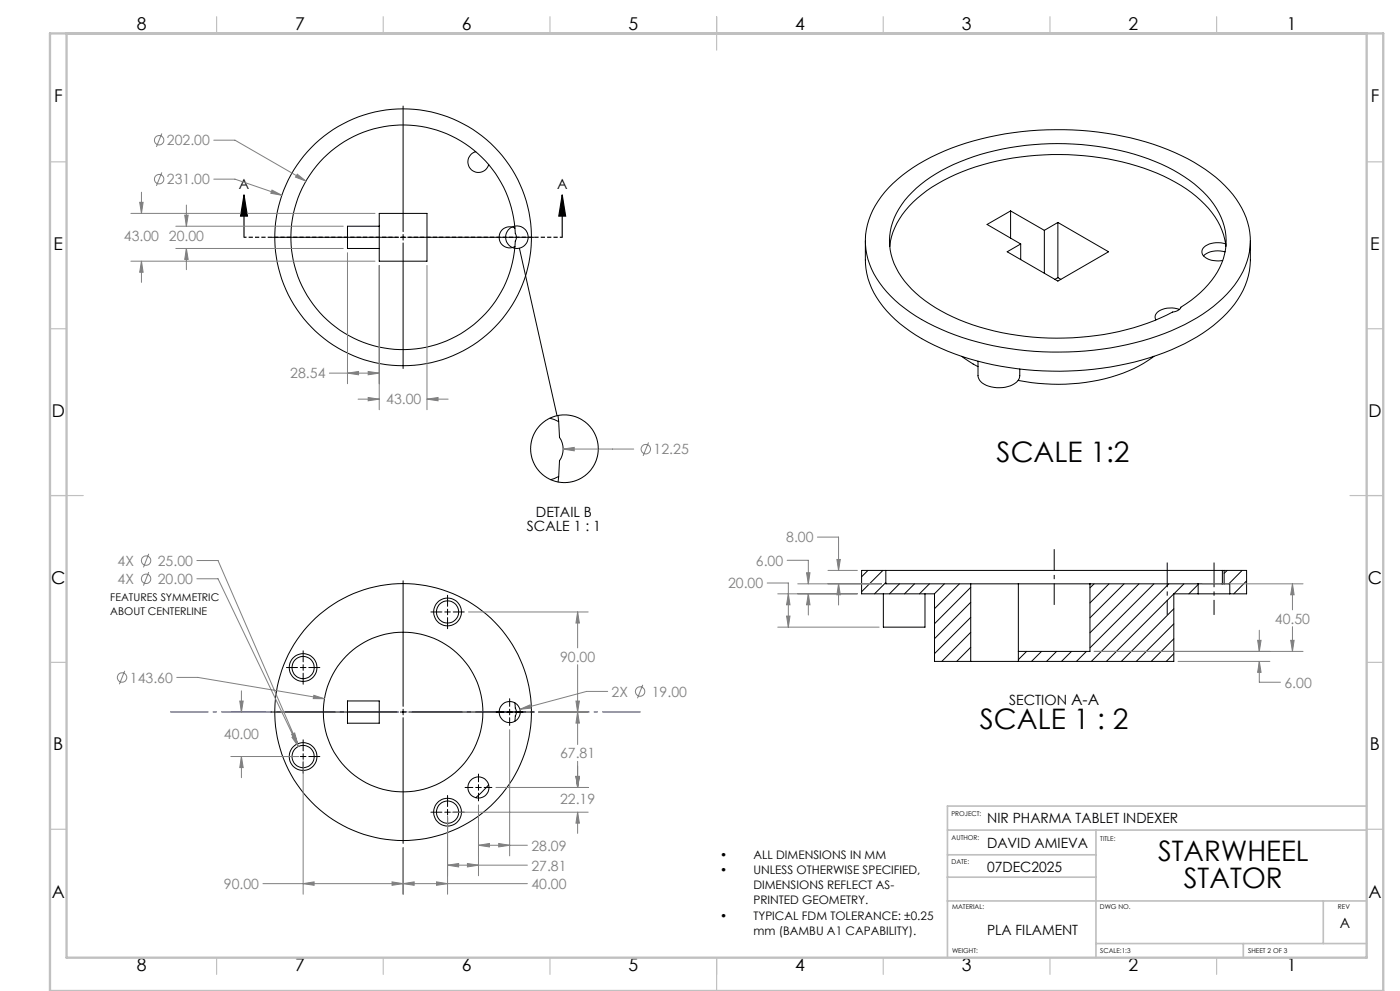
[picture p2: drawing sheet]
<svg xmlns="http://www.w3.org/2000/svg" width="420mm" height="297mm" viewBox="0 0 420 297" stroke-linecap="round" stroke-linejoin="round" font-family="sans-serif">
<g fill="none" stroke="#000" stroke-width=".3">
<path d="M120.9 31.8v37.6M97 47.4a33.8 33.8 0 0 1 36.4-7.6 33.8 33.8 0 0 1 21.3 30.4l.1 .3a38.3 38.3 0 0 1-7.1 21 33.7 33.7 0 0 1-48.9 5 33.7 33.7 0 0 1-1.8-49.1zM142.7 45.5a3.2 3.2 0 0 0-1.4 5.3 3.2 3.2 0 0 0 5.3-1.5M266.6 56.3a58.9 58.9 0 0 1 30.1-15.2 93.6 93.6 0 0 1 55.7 4.6 42.9 42.9 0 0 1 19.3 15.3 20.9 20.9 0 0 1-2.4 25.8 51.8 51.8 0 0 1-24.4 14.7 94.9 94.9 0 0 1-60.6-1.9 43.9 43.9 0 0 1-21.3-16.2 20.7 20.7 0 0 1 1.4-24.5zM273.6 57.6a52.7 52.7 0 0 1 27.1-12.9 82 82 0 0 1 47.7 4.5 35.5 35.5 0 0 1 17.3 14.6 18.3 18.3 0 0 1-3.3 21.5l-3.6 3.6-4.5 3.2a2.74 2.74 0 0 1-2.5 1.4 78 78 0 0 1-46.7 7 57.6 57.6 0 0 1-30.4-12.7 21.1 21.1 0 0 1-7.8-17.1 21.2 21.2 0 0 1 6.7-13.1zM81.6 71.1h37.6M113.8 64h14.3v14.3h-14.3zM113.8 67.8h-9.6v6.7h9.6M120.1 71.1h1.7M120.9 70.3v1.7M120.9 72.8v37.7M122.6 71.1h37.7"/>
<path d="M154.5 68.4a3.2 3.2 0 0 0-4.8 2.7 3.2 3.2 0 0 0 4.8 2.8M155.8 74.4l11.3 50.2M259.6 72.2a38.6 38.6 0 0 0 .4 9.7 29.1 29.1 0 0 0 13 17.4 77.7 77.7 0 0 0 39.9 11.9 88.7 88.7 0 0 0 42.5-8.2 39.9 39.9 0 0 0 16.7-14.6 20.9 20.9 0 0 0 3-10.5v-5.7M303.2 63.2l10.1 5.8M303.2 63.2l-7.1 4.1 10.1 5.8M303.2 63.2v8.2M306.2 73.1v4.7M313.3 69v12.9M317.4 66.7l15.2 8.8-15.2 8.7-15.2-8.7 4-2.4M317.4 66.7l-4.1 2.3M317.4 66.7v16.5M367.5 75.5a6.7 6.7 0 0 0-6.4 1.2"/>
<path d="M367.7 73.1l.1 .7M367.7 73.1a24 24 0 0 0-10.2-15.4 64.9 64.9 0 0 0-34.7-11.2 76.4 76.4 0 0 0-39.8 7.6 30.8 30.8 0 0 0-15.1 15.5l-1 4.2M367.7 73.1a6.7 6.7 0 0 0-6.8 1.3 2.09 2.09 0 0 0 1.3 3.1l1.9 .6h2.7M317.4 83.2l-.9 .5M317.4 83.2l.8 .5M353.8 92.7a6.6 6.6 0 0 0-6.9 1.3 1.69 1.69 0 0 0-.2 1.9M288.5 106.8l4.9 3.1M293.4 108.3v4.3a4.2 4.2 0 0 0 4 3.4 8.1 8.1 0 0 0 8.2-2.3l.3-1v-2.1M346.2 106.8a47.6 47.6 0 0 1-28.6 8.4l-6.1-.3-6.1-.9M165 125.3l2.6 1.1M167.4 124.5l.5 6.6a6.1 6.1 0 0 1 0 7l-.5 6.4M167.6 142.8l-2.4 1"/>
<path d="M120.9 174.1v37.6M134.3 178.4v3.3M260.4 171l-1.9 1.9M264.9 171l-6.4 6.3M265 178v10h12.5v-10M265.7 171h101M265.7 174.6l-3.3 3.4M265.7 171v4h93.7M265.7 171h-7.2v7h21.9M269.8 175l-3 3M274.4 175l-3 3M278.8 175l-3 3"/>
<path d="M280.4 178v20.2h71.7v-20.2M283.3 175l-3 3M287.8 175l-7.4 7.4M291.2 176l-10.8 10.9M291.2 175v23.2M305.5 175v23.2M327 175v20.2h-21.5M328.2 175l-1.2 1.2M332.7 175l-5.7 5.7M337.2 175l-10.2 10.2M341.7 175l-14.7 14.6M346.2 175l-19.2 19.2"/>
<path d="M350.7 175l-23.3 23.2M352.1 178l-20.2 20.2M352.1 178h7.3M355.2 175l-3 3M359.4 175h7.3M359.4 178h9.5M359.4 175.2l-2.7 2.8M359.4 175v3M366.7 171h.5M366.7 175h.5M366.7 171v4M367.2 175h1.7v3"/>
<path d="M367.2 171h6.8v7h-5.1M367.2 171v4M368.2 171l-1 .8M372.6 171l-3.9 4M374 174.1l-3.9 3.9M90.9 195v3.4M90.9 199.2v1.7M129.3 183.4h3.3M133.4 183.4h1.7M134.3 182.6v1.7M134.3 185.1v3.3M136 183.4h3.3"/>
<path d="M291.2 180.5l-10.8 10.9M291.2 185l-10.8 10.9M291.2 189.5l-8.7 8.7M291.2 194l-4.2 4.2M308 195.2l-2.5 2.5M312.5 195.2l-3 3M317 195.2l-3 3M321.5 195.2l-3 3M325.9 195.2l-3 3M352.1 182.5l-15.7 15.7M352.1 187l-11.2 11.2M352.1 191.4l-6.7 6.8"/>
<path d="M352.1 195.9l-2.2 2.3M81.2 213.4h38M85.9 200.1h3.4M90.1 200.1h1.7M90.9 201.8v3.3M92.6 200.1h3.4M104.2 210.1h9.6v6.6h-9.6zM120.1 213.4h1.7M120.9 212.5v1.7M120.9 215.1v37.7M122.6 213.4h37.7M152.9 209.4v2.3"/>
<path d="M152.9 212.5v1.7M152.9 215.1v2.3M154.5 210.7l.1 1.4a3 3 0 0 1 0 2.8l-.1 1.2M85.9 226.7h3.4M90.1 226.7h1.7M90.9 221.7v3.3M90.9 225.9v1.7M90.9 228.4v3.3M92.6 226.7h3.4M134.3 238.4v3.3M139.5 236h2.4M142.7 236h1.7"/>
<path d="M143.5 232v2.3M143.5 235.2v1.7M143.5 237.7v2.3M145.2 236h2.4M146.6 235.2l-3.9 3.9M129.3 243.4h3.3M133.4 243.4h1.7M134.3 242.6v1.7M134.3 245.1v3.3M136 243.4h3.3"/>
<circle cx="120.9" cy="71.1" r="38.5"/>
<circle cx="155.1" cy="71.1" r="3.4"/>
<circle cx="169.3" cy="134.5" r="10.2"/>
<circle cx="134.3" cy="183.4" r="4.2"/>
<circle cx="134.3" cy="183.4" r="3.3"/>
<circle cx="90.9" cy="200.1" r="4.2"/>
<circle cx="90.9" cy="200.1" r="3.3"/>
<circle cx="120.9" cy="213.4" r="38.5"/>
<circle cx="120.9" cy="213.4" r="23.9"/>
<circle cx="152.9" cy="213.4" r="3.2"/>
<circle cx="90.9" cy="226.7" r="4.2"/>
<circle cx="90.9" cy="226.7" r="3.3"/>
<circle cx="143.5" cy="236" r="3.2"/>
<circle cx="134.3" cy="243.4" r="3.3"/>
<circle cx="134.3" cy="243.4" r="4.2"/>
</g>
<g fill="none" stroke="#808080" stroke-width=".3">
<path d="M42.4 57.6v6.4M48.5 40l-1.6 4M48.5 51.7l-1.6 4M64.1 42h6.4l21.3 12.3M64.1 53.7h6.4l14.1 4.8M81.6 57l3 1.5-3.4-.6zM89.2 52.2l2.6 2.1-3.1-1.2zM39.3 64h73.2M39.3 78.3h73.2M41.9 60.6h1l-.5 3.4zM42.4 78.3l.5 3.3h-1zM42.4 78.3v6.3"/>
<path d="M52.7 67.8h50.3M52.7 74.5h50.3M55.4 64.5h1l-.5 3.3zM55.9 74.5l.5 3.2h-1zM55.9 61.5v6.3M55.9 74.5v6.3M104.2 75.7v39.3M113.8 79.5v43.3M128.1 79.5v43.3M98.8 111.8h15M104.2 111.8l3.4-.5v1zM107.4 119.6h6.4"/>
<path d="M110.5 119.1l3.3 .5-3.3 .5zM110.5 111.3l3.3 .5-3.3 .5zM128.1 119.6l3.3-.5v1zM128.1 119.6h6.3M168.9 134.6l3.4-.5v1zM168.9 134.6h21.2M194.6 132.6l-1.7 4M44.6 166l-1.6 4M44.6 171.4l-1.6 4.1M59.1 168h6.3l23.9 54.9M59.1 173.5h6.3l24.1 50.2M230.2 174.7h6.3v13.3"/>
<path d="M233.3 178h23.9M236.1 167.9h6.4v7.1M236.5 178l.5 3.3h-1zM239.3 175h25.2M242 171.7h1l-.5 3.3zM242.5 178l.5 3.3h-1zM242.5 178v6.3M245.2 161h6.4v10M248.4 171h8.8M251.1 167.7h1l-.5 3.3zM251.6 175l.5 3.3h-1zM251.6 175v6.3"/>
<path d="M360.7 175h30.2M387.7 175l.5 3.3h-1zM387.7 175v7.8M140.5 183.4h36M173.3 183.4l.5 3.3h-1zM173.3 183.4v10.8M173.3 199.2v23.9M233.3 188h30.4M236 184.6h1l-.5 3.4zM328.3 195.2h62.6M353.4 198.2h27.6M377.3 191.9h1l-.5 3.3z"/>
<path d="M377.8 198.2l.5 3.3h-1zM377.8 198.2v6.3h6.3M377.8 188.9v6.3M387.2 191.9h1l-.5 3.3zM387.7 187.8v7.4M37.4 201l-1.6 4.1M53 203h6.4l37.9 6.4M69.3 213.4h10.6M71.9 210.1h1.1l-.6 3.3zM72.4 207v6.4M94.2 208.4l3.1 1h-3.3zM152.9 218.7v37.8"/>
<path d="M156 212.6l3-1.4 .3 1zM161.5 213.4h15M172.8 210.1h1l-.5 3.3zM173.3 213.4l.5 3.3h-1zM182.3 207.2h-6.3l-20 5.4M192.8 205.2l-1.6 4.1M69.3 226.7h20.4M72.4 226.7l.6 3.3h-1.1zM72.4 226.7v6.4M87.5 220.1l.9-.4 .9 3.2zM87.6 221l.9-.5 1 3.2zM90.9 228v40"/>
<path d="M148.8 236h27.7M172.8 232.7h1l-.5 3.3zM173.3 228.2v7.8M120.9 254v14M134.3 259.3l3.3-.5v1zM134.3 244.7v23.3M134.3 259.3h23.9M135.5 243.4h41M140.2 258.8l3.3 .5-3.3 .5zM143.5 253.3l3.3-.5v1zM143.5 241.3v21.2M143.5 253.3h14.7"/>
<path d="M149.6 252.8l3.3 .5-3.3 .5zM173.3 243.4l.5 3.3h-1zM173.3 243.4v6.4M78.9 264.8h79.3M90.9 264.8l3.3-.5v1zM117.6 264.3l3.3 .5-3.3 .5zM120.9 264.8l3.3-.5v1zM131 264.3l3.3 .5-3.3 .5z"/>
<circle cx="47.7" cy="42" r="1.4"/>
<circle cx="47.7" cy="53.7" r="1.4"/>
<circle cx="193.7" cy="134.6" r="1.42"/>
<circle cx="43.8" cy="168" r="1.41"/>
<circle cx="43.8" cy="173.5" r="1.4"/>
<circle cx="36.6" cy="203" r="1.42"/>
<circle cx="192" cy="207.2" r="1.41"/>
</g>
<path d="M73.2 58.4l1 6.4h-2zM73.2 58.4v12.7M168.7 58.4l1 6.4h-2.1zM168.7 58.4v12.7" fill="none" stroke="#000" stroke-width=".35"/>
<path d="M316.3 164.6v16.7" fill="none" stroke="#000" stroke-width=".3" stroke-dasharray="15.2 1.3 1.3 1.3" stroke-dashoffset="8.8" stroke-linecap="butt"/>
<path d="M350.2 168.6v15.7M364.2 168.6v15.7" fill="none" stroke="#000" stroke-width=".3" stroke-dasharray="15.2 1.3 1.3 1.3" stroke-dashoffset="7.8" stroke-linecap="butt"/>
<path d="M168.7 71.1h-95.5" fill="none" stroke="#000" stroke-width=".35" stroke-dasharray="1.3 .6" stroke-dashoffset=".5" stroke-linecap="butt"/>
<path d="M51 213.4h141.2" fill="none" stroke="#00f" stroke-width=".3" stroke-dasharray="15.2 1.3 1.3 1.3" stroke-dashoffset="3.7" stroke-linecap="butt"/>
<g fill="none" stroke="#c0c0c0" stroke-width=".35">
<path d="M65 5v5M115 5v5M165 5v5M215 5v10M265 5v5M315 5v5M365 5v5M15 48.5h5M410 48.5h5M15 98.5h5M410 98.5h5M15 148.5h10"/>
<path d="M405 148.5h10M15 198.5h5M410 198.5h5M15 248.5h5M410 248.5h5M65 287v5M115 287v5M165 287v5M215 287v10M265 287v5M315 287v5M365 287v5"/>
</g>
<path d="M284.2 248.8h125.8M284.2 256.2h44.6M328.8 248.8v38.2M410 241.6h-125.8v45.4M284.2 262.9h44.6M284.2 270h125.8M397 270v12.8M328.8 282.8h81.2M373 282.8v4.2" fill="none" stroke="#c0c0c0" stroke-width=".5"/>
<path d="M15 10h400v287h-400zM20 10v277h390v-277" fill="none" stroke="#c0c0c0" stroke-width=".7"/>
<path d="M168.7 58.4l1 6.4h-2.1zM73.2 58.4l1 6.4h-2z" fill="#000"/>
<path d="M89.2 52.2l-.5 .9 3.1 1.2zM81.6 57l-.4 .9 3.4 .6zM110.5 119.1l3.3 .5-3.3 .5zM128.1 119.6l3.3-.5v1zM104.2 111.8l3.4-.5v1zM110.5 111.3l3.3 .5-3.3 .5zM55.4 64.5h1l-.5 3.3zM55.9 74.5l.5 3.2h-1zM41.9 60.6h1l-.5 3.4zM42.4 78.3l.5 3.3h-1zM377.3 191.9h1l-.5 3.3zM377.8 198.2l.5 3.3h-1zM251.6 175l.5 3.3h-1zM251.1 167.7h1l-.5 3.3zM242 171.7h1l-.5 3.3zM242.5 178l.5 3.3h-1zM236.5 178l.5 3.3h-1zM236 184.6h1l-.5 3.4zM387.7 175l.5 3.3h-1zM387.2 191.9h1l-.5 3.3zM94.2 208.4l-.2 1h3.3zM87.5 220.1l1.8 2.8-.9-3.2zM87.6 221l1.9 2.7-1-3.2zM156 212.6l3.3-.4-.3-1zM173.3 183.4l.5 3.3h-1zM172.8 210.1h1l-.5 3.3zM172.8 232.7h1l-.5 3.3zM173.3 213.4l.5 3.3h-1zM173.3 243.4l.5 3.3h-1zM172.8 232.7h1l-.5 3.3zM120.9 264.8l3.3-.5v1zM131 264.3l3.3 .5-3.3 .5zM140.2 258.8l3.3 .5-3.3 .5zM134.3 259.3l3.3-.5v1zM143.5 253.3l3.3-.5v1zM149.6 252.8l3.3 .5-3.3 .5zM72.4 226.7l.6 3.3h-1.1zM71.9 210.1h1.1l-.6 3.3zM117.6 264.3l3.3 .5-3.3 .5zM90.9 264.8l3.3-.5v1zM168.9 134.6l3.4 .5v-1z" fill="#808080"/>
<g font-size="8.5">
<text x="299" y="138.4">SCALE 1:2</text>
<text x="294" y="218.6">SCALE 1 : 2</text>
<text x="347.4" y="258">STARWHEEL</text>
<text x="355.1" y="266.1">STATOR</text>
</g>
<g font-size="5.3">
<text x="41" y="8.9">8</text>
<text x="88.5" y="8.9">7</text>
<text x="138.5" y="8.9">6</text>
<text x="188.5" y="8.9">5</text>
<text x="238.5" y="8.9">4</text>
<text x="288.5" y="8.9">3</text>
<text x="338.5" y="8.9">2</text>
<text x="386" y="8.9">1</text>
<text x="16.2" y="30.7">F</text>
<text x="411.2" y="30.7">F</text>
<text x="16.1" y="74.9">E</text>
<text x="411.1" y="74.9">E</text>
<text x="15.5" y="124.9">D</text>
<text x="410.5" y="124.9">D</text>
<text x="15.4" y="174.9">C</text>
<text x="410.4" y="174.9">C</text>
<text x="16" y="224.9">B</text>
<text x="411" y="224.9">B</text>
<text x="15.5" y="269.2">A</text>
<text x="410.5" y="269.2">A</text>
<text x="41" y="290.9">8</text>
<text x="88.5" y="290.9">7</text>
<text x="138.5" y="290.9">6</text>
<text x="188.5" y="290.9">5</text>
<text x="238.5" y="290.9">4</text>
<text x="288.5" y="290.9">3</text>
<text x="338.5" y="290.9">2</text>
<text x="386" y="290.9">1</text>
</g>
<g font-size="4.2" fill="#808080">
<text x="50.1" y="43.6">202.00</text>
<text x="50.1" y="55.2">231.00</text>
<text x="37.2" y="72.2">43.00 20.00</text>
<text x="87.1" y="113.4">28.54</text>
<text x="115.9" y="121.2">43.00</text>
<text x="196.1" y="136.1">12.25</text>
<text x="235.9" y="162.5">8.00</text>
<text x="35.3" y="169.5">4X</text>
<text x="47.3" y="169.5">25.00</text>
<text x="226.8" y="169.5">6.00</text>
<text x="35.3" y="175">4X</text>
<text x="47.3" y="175">20.00</text>
<text x="218.4" y="176.3">20.00</text>
<text x="382.5" y="186.9">40.50</text>
<text x="168" y="198.3">90.00</text>
<text x="39" y="204.6">143.60</text>
<text x="183.5" y="208.8">2X</text>
<text x="195.6" y="208.8">19.00</text>
<text x="385.3" y="206">6.00</text>
<text x="67.2" y="221.3">40.00</text>
<text x="168" y="227.2">67.81</text>
<text x="168" y="241">22.19</text>
<text x="159.4" y="254.9">28.09</text>
<text x="159.4" y="260.9">27.81</text>
<text x="67.2" y="266.4">90.00</text>
<text x="159.4" y="266.4">40.00</text>
</g>
<g font-size="4.2">
<text x="71.6" y="56.6">A</text>
<text x="167.1" y="56.6">A</text>
<text x="160.8" y="154.9">DETAIL B</text>
<text x="158.1" y="159.1">SCALE 1 : 1</text>
<text x="302.8" y="211.2">SECTION A-A</text>
<text x="296.2" y="246.5">NIR PHARMA TABLET INDEXER</text>
<text x="296.1" y="254.1">DAVID AMIEVA</text>
<text x="296.1" y="261.2">07DEC2025</text>
<text x="296.1" y="280.1">PLA FILAMENT</text>
<text x="402" y="278.1">A</text>
</g>
<g font-size="3.5">
<text x="216" y="257.5">•</text>
<text x="226" y="257.5">ALL DIMENSIONS IN MM</text>
<text x="216" y="262">•</text>
<text x="226" y="262">UNLESS OTHERWISE SPECIFIED,</text>
<text x="226" y="266.5">DIMENSIONS REFLECT AS-</text>
<text x="216" y="275.6">•</text>
<text x="226" y="271">PRINTED GEOMETRY.</text>
<text x="226" y="275.6">TYPICAL FDM TOLERANCE: ±0.25</text>
<text x="226" y="280.1">mm (BAMBU A1 CAPABILITY).</text>
</g>
<g font-size="3.2">
<text x="33.1" y="180.2">FEATURES SYMMETRIC</text>
<text x="33.1" y="184.4">ABOUT CENTERLINE</text>
</g>
<g font-size="2">
<text x="285.4" y="244.5">PROJECT:</text>
<text x="285.5" y="251.6">AUTHOR:</text>
<text x="330.1" y="251.9">TITLE:</text>
<text x="285.4" y="259">DATE:</text>
<text x="285.6" y="272.5">MATERIAL:</text>
<text x="330" y="272.5">DWG NO.</text>
<text x="401.4" y="272.5">REV</text>
<text x="285.6" y="285.5">WEIGHT:</text>
<text x="330.1" y="285.6">SCALE:1:3</text>
<text x="374.5" y="285.6">SHEET 2 OF 3</text>
</g>
</svg>
